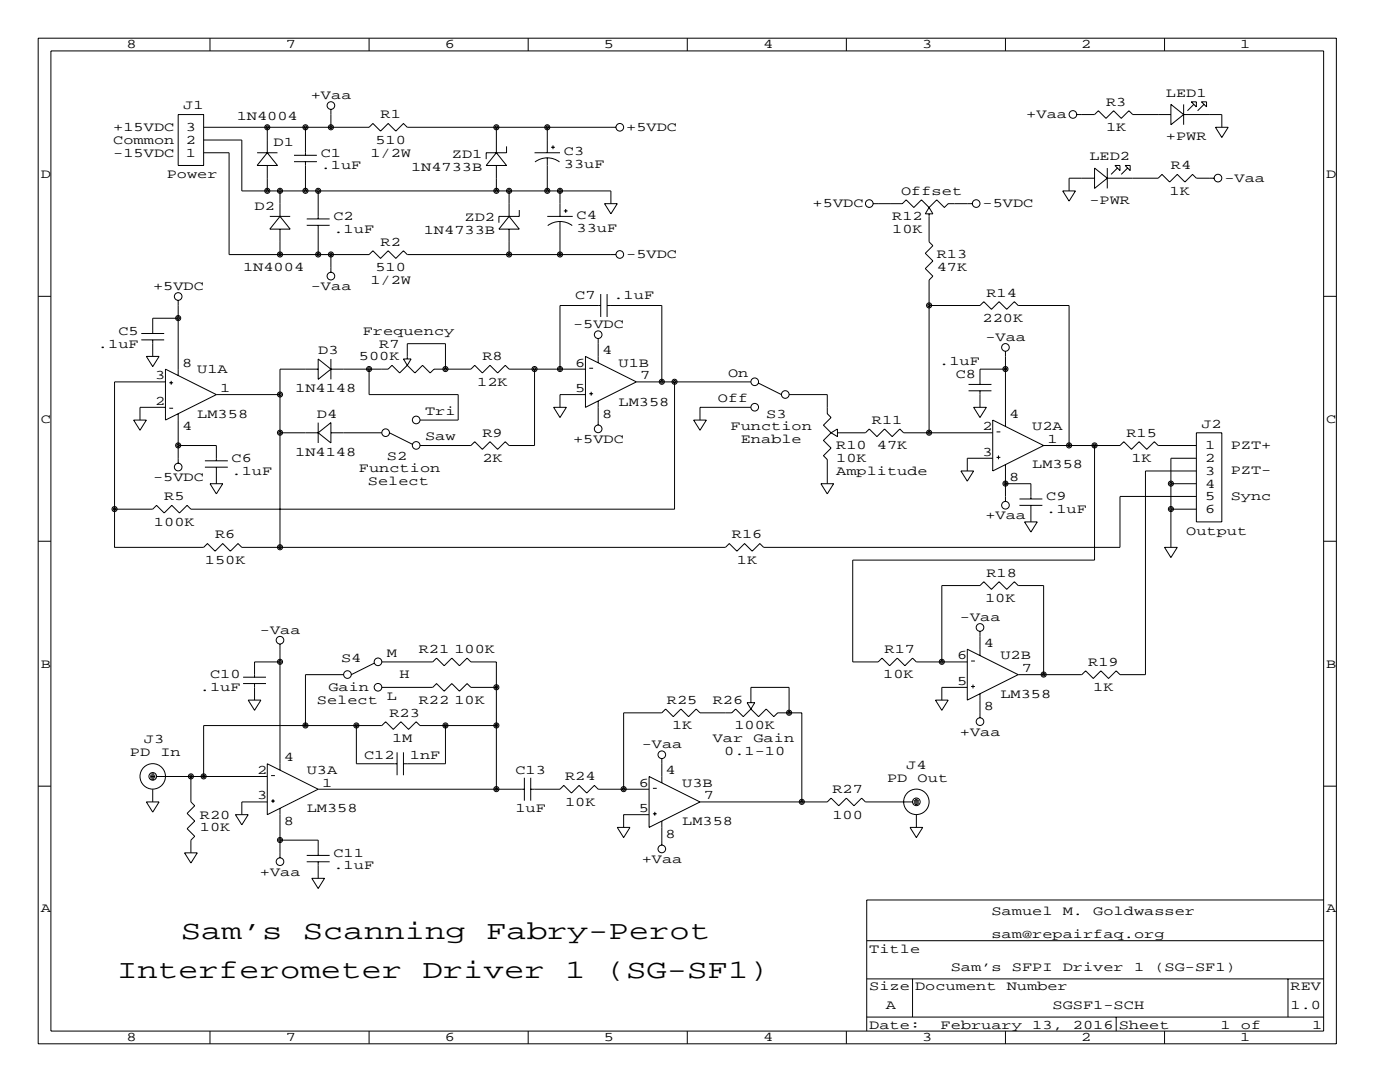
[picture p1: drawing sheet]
<svg xmlns="http://www.w3.org/2000/svg" width="279mm" height="216mm" viewBox="0 0 279 216" stroke-linecap="round" stroke-linejoin="round" font-family="sans-serif">
<g fill="none" stroke="#000" stroke-width=".2">
<path d="M7.6 7.6h259.1v200.7h-259.1zM10.2 10.2h254v195.5h-254zM41.9 7.6v2.6M73.7 7.6v2.6M105.4 7.6v2.6M137.2 7.6v2.6M168.9 7.6v2.6M200.7 7.6v2.6M232.4 7.6v2.6M35.6 22.9h5v10.1h-5zM40.6 25.4h33.1l.7-.8 1.5 1.6 1.6-1.6 1.5 1.6 1.5-1.6 .8 .8h41.6M40.6 27.9h7.7v10.2h73.6v2.5"/>
<path d="M40.6 30.5h5.1v20.3h28l.7-.8 1.5 1.6 1.6-1.6 1.5 1.6 1.5-1.6 .8 .8h41.6M51.3 30.5h4.1M53.3 30.5l2.1 2.5h-4.1zM53.3 25.4v5.1M53.3 33v5.1M55.9 38.1v5.1M58.7 32.3h4.5M58.7 31h4.5M61 25.4v5.6M61 32.3v5.8M63.5 38.1v5.6M66 21.8v3.6"/>
<path d="M99.1 30.5l2 2.5h-4.1zM99.1 25.4v5.1M99.1 33v5.1M101.1 29.2v1.3h-4.1v1.2M101.6 38.1v5.1M106.7 30.5h5.1M106.8 32.3a4.1 4.1 0 0 1 4.9 0M109.2 25.4v5.1M109.2 31.5v6.6M110 29.4h.7M110.4 29v.8M111.8 38.1v5.1"/>
<path d="M212.1 38.1h2.5l-1.2 2zM214.9 22.9h3.5l.8-.8 1.5 1.5 1.5-1.5 1.6 1.5 1.5-1.5 .8 .8h7.6M218.4 35.6h-5v2.5M218.4 33.5l2.6 2.1-2.6 2zM221 35.6h10.1l.8-.8 1.5 1.5 1.5-1.5 1.6 1.5 1.5-1.5 .8 .8h3.5M221 33.5v4.1M222.5 33h1v1zM223 33.5l-1.3 1.3M224.5 33h1.1v1zM225 33.5l-1.2 1.3M233.7 20.8l2.5 2.1-2.5 2zM236.2 22.9h7.6v2.5"/>
<path d="M236.2 20.8v4.1M237.7 20.3h1.1v1zM238.3 20.8l-1.3 1.3M239.8 20.3h1v1zM240.3 20.8l-1.3 1.3M242.6 25.4h2.5l-1.3 2zM7.6 59.1h2.6M35.6 59.9v15M53.8 43.2h4.1M55.9 43.2l2 2.5h-4.1zM55.9 45.7v5.1M61.2 45h4.6"/>
<path d="M61.2 43.7h4.6M63.5 45v5.8M66 50.8v3.6M101.6 45.7v5.1M101.6 43.2l2 2.5h-4zM103.6 41.9v1.3h-4v1.2M109.2 43.2h5.1M109.3 45a4.1 4.1 0 0 1 4.9 0M111.8 44.2v6.6M112.5 42.1h.8M112.9 41.7v.8M119.9 58.7v4.5"/>
<path d="M120.6 40.6h2.6l-1.3 2.1zM121.2 58.7v4.5M174.2 40.6h5.9l.7-.7 1.6 1.5 1.5-1.5 1.5 1.5M185.4 42.7v5.6l.8 .7-1.5 1.5 1.5 1.6-1.5 1.5 1.5 1.5-.8 .8v30.5M185.4 41.4l.8 1.3h-1.5zM194.1 40.6h-4.9l-.7 .8-1.6-1.5-1.5 1.5M264.2 59.1h2.5M28.2 67.8h4.6M28.2 66.5h4.6M29.2 71.1h2.5l-1.2 2.1zM30.5 67.8v3.3M33 76.2h-10.1v33h17.7l.8-.7 1.5 1.5 1.5-1.5 1.6 1.5 1.5-1.5 .8 .7h96.5l.7-.7 1.6 1.5 1.5-1.5 1.5 1.5 1.5-1.5 .8 .7h71.1v-10.1h15.3"/>
<path d="M33 73.7l10.2 5-10.2 5.1zM33.8 76.4h.7M34.2 76v.8M35.6 63.5h-5.1v3M43.2 78.7h12.7M63.5 73.7h-7.6v35.5M63.5 71.6l2.5 2.1-2.5 2zM66 71.6v4.1M73.7 73.7v5h17.7v5.1h-7.6M80.5 71.6h1.5l-.7 1.3zM81.3 72.9l-1.5 1.5-1.6-1.5-.7 .8h-11.5M81.3 72.9l1.5 1.5 1.5-1.5 1.6 1.5 .7-.7h7.4l.7-.8 1.6 1.5 1.5-1.5 1.5 1.5 1.5-1.5 .8 .8h15.2"/>
<path d="M81.3 71.6v-3h7.6v5.1M106.7 73.7v15.2h-5.1l-.8-.8-1.5 1.6-1.5-1.6-1.5 1.6-1.6-1.6-.7 .8h-10.2M116.8 78.7h-5v2.6M116.8 71.1l10.2 5.1-10.2 5.1zM117.6 78.6h.8M117.6 73.5h.8M118 78.2v.7M119.4 67.6v4.8M119.9 61h-8.1v12.7M121.2 61h10.9v15.2M127 76.2h22.9M134.6 76.2v25.4h-96.5l-.8-.8-1.5 1.6-1.5-1.6-1.5 1.6-1.6-1.6-.7 .8h-7.6"/>
<path d="M151.4 76.5l4.6 2.2M157.5 78.7h7.6v3.8l.8 .8-1.6 1.5 1.6 1.6M185.4 61h10.2l.7-.8 1.6 1.5 1.5-1.5 1.5 1.5 1.5-1.5 .8 .8h10.2v27.9M193.3 78h4.6M193.3 76.7h4.6M195.6 78v3.3M200.7 70.1v15M200.7 73.7h-5.1v3M26.7 83.8h2.5l-1.3 2.1zM33 81.3h-5.1v2.5M33.8 81.5h.7M35.6 82.5v10"/>
<path d="M35.6 88.9h7.6v3M40.9 93.2h4.6M40.9 91.9h4.6M41.9 96.5h2.5l-1.2 2.1zM43.2 93.2v3.3M55.9 86.4h7.6M63.5 86.4l2.5-2.1v4.1zM63.5 84.3v4.1M66 86.4h10.2M77.7 86.4l4.6 2.2M110.5 81.3h2.5l-1.2 2zM119.4 80v4.8"/>
<path d="M138.4 83.8h2.6l-1.3 2.1zM149.9 81.3h-10.2v2.5M163.8 96.5h2.6l-1.3 2.1zM165.9 86.4l-1.6 1.5 1.6 1.5-1.6 1.5 .8 .8v4.8M165.9 86.4l1.2-.8v1.5zM167.1 86.4h5.6l.8-.8 1.5 1.5 1.5-1.5 1.6 1.5 1.5-1.5 .7 .8h17.8M191.8 94h2.5l-1.3 2zM194.3 81.3h2.5l-1.2 2zM198.1 83.8l10.2 5.1-10.2 5.1zM198.1 91.4h-5.1v2.6M198.9 91.3h.7M198.9 86.2h.7"/>
<path d="M199.3 90.9v.7M200.7 92.7v7.4M200.7 96.5h5v3.1M203.5 99.6h4.5M208.3 88.9h15.2l.8-.8 1.5 1.6 1.5-1.6 1.6 1.6 1.5-1.6 .7 .8h7.7M218.4 88.9v22.9h-48.2v20.3h5.1l.7-.8 1.5 1.5 1.6-1.5 1.5 1.5 1.5-1.5 .8 .8h10.1M233.7 96.5h5.1M238.8 86.4h5v17.7h-5zM238.8 91.4h-5.1v17.8M238.8 94h-10.2v40.6h-5.1l-.7-.7-1.6 1.5-1.5-1.5-1.5 1.5-1.5-1.5-.8 .7h-12.7M7.6 108h2.6M203.5 100.8h4.5"/>
<path d="M204.5 104.1h2.5l-1.3 2.1zM205.7 100.8v3.3M232.4 109.2h2.5l-1.2 2.1zM233.7 101.6h5.1M264.2 108h2.5M48.5 136.4h4.6M48.5 135.1h4.6M49.5 139.7h2.6l-1.3 2zM50.8 136.4v3.3M55.9 128.5v25.2M55.9 132.1h-5.1v3M68.6 134.6h-7.6v10.2"/>
<path d="M74.7 132.3l-4.6 2.3M76.2 132.1h10.2l.7-.8 1.5 1.5 1.6-1.5 1.5 1.5 1.5-1.5 .8 .8h5.1v25.4M76.2 137.2h10.2l.7-.8 1.5 1.5 1.6-1.5 1.5 1.5 1.5-1.5 .8 .8h5.1M186.7 139.7h2.5l-1.2 2zM188 132.1v-15.3h7.6l.7-.7 1.6 1.5 1.5-1.5 1.5 1.5 1.5-1.5 .8 .7h5.1v17.8M193 129.5l10.2 5.1-10.2 5.1zM193 137.2h-5v2.5M193.8 137h.8M193.8 131.9h.8M194.2 136.6v.8M195.6 126v4.8M195.6 138.4v4.9"/>
<path d="M7.6 156.9h2.6M30 154.9h1M30 154.7h1M30 155.2h1M30.2 154.4h.5M30.2 155.4h.5M30.5 157.5v2.5M31.2 154.9h22.1M38.1 154.9v5.1l.8 .8-1.6 1.5 1.6 1.5-1.6 1.6 1.6 1.5-.8 .7v2.6M53.3 152.4l10.2 5.1-10.2 5.1zM54.1 159.8h.8M54.1 154.8h.8"/>
<path d="M54.5 159.5v.7M63.5 157.5h41.1M71.1 144.8v7.6h8.1M79.2 150.1v4.6M80.5 150.1v4.6M88.9 144.8v7.6h-8.4M99.1 144.8h-15.3l-.7-.8-1.6 1.5-1.5-1.5-1.5 1.5-1.5-1.5-.8 .8h-35.6v10.1M104.6 155.2v4.6M105.9 157.5h5.9l.7-.8 1.5 1.5 1.6-1.5 1.5 1.5 1.5-1.5 .8 .8h10.1M105.9 155.2v4.6M129.5 154.9l10.2 5.1-10.2 5.1zM130.3 157.3h.8"/>
<path d="M132.1 151.4v4.8M149.1 140.2h1.5l-.7 1.3zM149.9 141.5l-1.6 1.5-1.5-1.5-.8 .7h-6.3l-.8-.7-1.5 1.5-1.5-1.5-1.5 1.5-1.6-1.5-.7 .7h-7.6v15.3M149.9 141.5l1.5 1.5 1.5-1.5 1.5 1.5 .8-.8h4.8v17.8M149.9 140.2v-3h7.6v5M182.4 159.8h1M182.6 159.5h.5M264.2 156.9h2.5M29.2 160h2.5l-1.2 2.1zM36.8 170.2h2.6l-1.3 2zM47 162.6h2.5l-1.2 2zM53.3 160h-5v2.6"/>
<path d="M55.9 161.3v9.9M55.9 167.6h7.6v3.1M61.2 172h4.6M61.2 170.7h4.6M62.2 175.3h2.6l-1.3 2zM63.5 172v3.3M123.2 165.1h2.5l-1.2 2zM129.5 162.6h-5v2.5M130.3 162.4h.8M130.7 162v.8M132.1 163.8v4.9M139.7 160h25.4l.8-.7 1.5 1.5 1.5-1.5 1.5 1.5 1.6-1.5 .7 .7h9.4"/>
<path d="M181.6 165.1h2.5l-1.2 2zM182.4 160h1M182.4 160.3h1M182.6 160.5h.5M182.9 162.6v2.5M264.2 179.6h-91.2v26.1M173 195.3h91.2M173 187.7h91.2M182.1 195.3v7.6M257 195.3v7.6M41.9 205.7v2.6M73.7 205.7v2.6"/>
<path d="M105.4 205.7v2.6M137.2 205.7v2.6M168.9 205.7v2.6M173 202.9h91.2M200.7 205.7v2.6M222.8 202.9v2.8M232.4 205.7v2.6"/>
<circle cx="53.3" cy="25.4" r=".51"/>
<circle cx="53.3" cy="38.1" r=".51"/>
<circle cx="53.3" cy="25.4" r=".25"/>
<circle cx="53.3" cy="38.1" r=".25"/>
<circle cx="55.9" cy="38.1" r=".51"/>
<circle cx="55.9" cy="38.1" r=".25"/>
<circle cx="61" cy="25.4" r=".51"/>
<circle cx="61" cy="38.1" r=".51"/>
<circle cx="61" cy="25.4" r=".25"/>
<circle cx="61" cy="38.1" r=".25"/>
<circle cx="63.5" cy="38.1" r=".51"/>
<circle cx="63.5" cy="38.1" r=".25"/>
<circle cx="66" cy="25.4" r=".51"/>
<circle cx="66" cy="21.1" r=".76"/>
<circle cx="66" cy="25.4" r=".25"/>
<circle cx="99.1" cy="25.4" r=".51"/>
<circle cx="99.1" cy="38.1" r=".51"/>
<circle cx="99.1" cy="25.4" r=".25"/>
<circle cx="99.1" cy="38.1" r=".25"/>
<circle cx="101.6" cy="38.1" r=".51"/>
<circle cx="101.6" cy="38.1" r=".25"/>
<circle cx="109.2" cy="25.4" r=".51"/>
<circle cx="109.2" cy="38.1" r=".51"/>
<circle cx="109.2" cy="25.4" r=".25"/>
<circle cx="109.2" cy="38.1" r=".25"/>
<circle cx="111.8" cy="38.1" r=".51"/>
<circle cx="111.8" cy="38.1" r=".25"/>
<circle cx="123.7" cy="25.4" r=".76"/>
<circle cx="214.1" cy="22.8" r=".76"/>
<circle cx="243.1" cy="35.5" r=".76"/>
<circle cx="35.6" cy="59.2" r=".76"/>
<circle cx="55.9" cy="50.8" r=".51"/>
<circle cx="55.9" cy="50.8" r=".25"/>
<circle cx="63.5" cy="50.8" r=".51"/>
<circle cx="63.5" cy="50.8" r=".25"/>
<circle cx="66" cy="50.8" r=".51"/>
<circle cx="66" cy="55.1" r=".76"/>
<circle cx="66" cy="50.8" r=".25"/>
<circle cx="101.6" cy="50.8" r=".51"/>
<circle cx="101.6" cy="50.8" r=".25"/>
<circle cx="111.8" cy="50.8" r=".51"/>
<circle cx="111.8" cy="50.8" r=".25"/>
<circle cx="123.7" cy="50.8" r=".76"/>
<circle cx="173.5" cy="40.6" r=".76"/>
<circle cx="194.8" cy="40.6" r=".76"/>
<circle cx="35.6" cy="63.5" r=".51"/>
<circle cx="35.6" cy="63.5" r=".25"/>
<circle cx="55.9" cy="78.7" r=".51"/>
<circle cx="55.9" cy="78.7" r=".25"/>
<circle cx="73.7" cy="73.6" r=".51"/>
<circle cx="73.7" cy="73.6" r=".25"/>
<circle cx="88.9" cy="73.6" r=".51"/>
<circle cx="88.9" cy="73.6" r=".25"/>
<circle cx="106.7" cy="73.6" r=".51"/>
<circle cx="106.7" cy="73.6" r=".25"/>
<circle cx="111.8" cy="73.6" r=".51"/>
<circle cx="111.8" cy="73.6" r=".25"/>
<circle cx="119.4" cy="66.8" r=".76"/>
<circle cx="132.1" cy="76.2" r=".51"/>
<circle cx="132.1" cy="76.2" r=".25"/>
<circle cx="134.6" cy="76.2" r=".51"/>
<circle cx="134.6" cy="76.2" r=".25"/>
<circle cx="150.6" cy="76.2" r=".76"/>
<circle cx="156.7" cy="78.7" r=".76"/>
<circle cx="185.4" cy="60.9" r=".51"/>
<circle cx="185.4" cy="60.9" r=".25"/>
<circle cx="200.7" cy="73.6" r=".51"/>
<circle cx="200.7" cy="69.3" r=".76"/>
<circle cx="200.7" cy="73.6" r=".25"/>
<circle cx="35.6" cy="88.9" r=".51"/>
<circle cx="35.6" cy="93.2" r=".76"/>
<circle cx="35.6" cy="88.9" r=".25"/>
<circle cx="55.9" cy="86.3" r=".51"/>
<circle cx="55.9" cy="86.3" r=".25"/>
<circle cx="77" cy="86.3" r=".76"/>
<circle cx="83.1" cy="88.9" r=".76"/>
<circle cx="83.1" cy="83.8" r=".76"/>
<circle cx="119.4" cy="85.6" r=".76"/>
<circle cx="150.6" cy="81.3" r=".76"/>
<circle cx="185.4" cy="86.3" r=".51"/>
<circle cx="185.4" cy="86.3" r=".25"/>
<circle cx="200.7" cy="96.5" r=".51"/>
<circle cx="200.7" cy="96.5" r=".25"/>
<circle cx="213.4" cy="88.9" r=".51"/>
<circle cx="213.4" cy="88.9" r=".25"/>
<circle cx="218.4" cy="88.9" r=".51"/>
<circle cx="218.4" cy="88.9" r=".25"/>
<circle cx="233.7" cy="96.5" r=".51"/>
<circle cx="233.7" cy="96.5" r=".25"/>
<circle cx="22.9" cy="101.6" r=".51"/>
<circle cx="22.9" cy="101.6" r=".25"/>
<circle cx="55.9" cy="109.2" r=".51"/>
<circle cx="55.9" cy="109.2" r=".25"/>
<circle cx="200.7" cy="100.8" r=".76"/>
<circle cx="233.7" cy="101.6" r=".51"/>
<circle cx="233.7" cy="101.6" r=".25"/>
<circle cx="55.9" cy="132.1" r=".51"/>
<circle cx="55.9" cy="127.7" r=".76"/>
<circle cx="55.9" cy="132.1" r=".25"/>
<circle cx="69.3" cy="134.6" r=".76"/>
<circle cx="75.4" cy="132.1" r=".76"/>
<circle cx="75.4" cy="137.1" r=".76"/>
<circle cx="99.1" cy="137.1" r=".51"/>
<circle cx="99.1" cy="137.1" r=".25"/>
<circle cx="188" cy="132.1" r=".51"/>
<circle cx="188" cy="132.1" r=".25"/>
<circle cx="195.6" cy="125.2" r=".76"/>
<circle cx="208.3" cy="134.6" r=".51"/>
<circle cx="208.3" cy="134.6" r=".25"/>
<circle cx="30.5" cy="154.9" r=".76"/>
<circle cx="30.5" cy="154.9" r="2.54"/>
<circle cx="38.1" cy="154.9" r=".51"/>
<circle cx="38.1" cy="154.9" r=".25"/>
<circle cx="40.6" cy="154.9" r=".51"/>
<circle cx="40.6" cy="154.9" r=".25"/>
<circle cx="61" cy="144.8" r=".51"/>
<circle cx="61" cy="144.8" r=".25"/>
<circle cx="71.1" cy="144.8" r=".51"/>
<circle cx="71.1" cy="144.8" r=".25"/>
<circle cx="88.9" cy="144.8" r=".51"/>
<circle cx="88.9" cy="144.8" r=".25"/>
<circle cx="99.1" cy="157.5" r=".51"/>
<circle cx="99.1" cy="144.8" r=".51"/>
<circle cx="99.1" cy="144.8" r=".25"/>
<circle cx="99.1" cy="157.5" r=".25"/>
<circle cx="124.5" cy="157.5" r=".51"/>
<circle cx="124.5" cy="157.5" r=".25"/>
<circle cx="132.1" cy="150.6" r=".76"/>
<circle cx="157.5" cy="142.2" r=".51"/>
<circle cx="157.5" cy="142.2" r=".25"/>
<circle cx="160" cy="160" r=".51"/>
<circle cx="160" cy="160" r=".25"/>
<circle cx="182.9" cy="160" r=".76"/>
<circle cx="182.9" cy="160" r="2.54"/>
<circle cx="195.6" cy="144" r=".76"/>
<circle cx="55.9" cy="167.6" r=".51"/>
<circle cx="55.9" cy="171.9" r=".76"/>
<circle cx="55.9" cy="167.6" r=".25"/>
<circle cx="132.1" cy="169.4" r=".76"/>
</g>
<g font-size="5.3">
<text x="36.1" y="187.5">Sam’s</text>
<text x="60.5" y="187.5">Scanning</text>
<text x="97" y="187.5">Fabry-Perot</text>
<text x="23.4" y="195.1">Interferometer</text>
<text x="84.3" y="195.1">Driver</text>
<text x="112.8" y="195.1">1</text>
<text x="120.9" y="195.1">(SG-SF1)</text>
</g>
<g font-size="2.6">
<text x="25.3" y="9.7">8</text>
<text x="57" y="9.7">7</text>
<text x="88.8" y="9.7">6</text>
<text x="120.5" y="9.7">5</text>
<text x="152.3" y="9.7">4</text>
<text x="184" y="9.7">3</text>
<text x="215.8" y="9.7">2</text>
<text x="247.5" y="9.7">1</text>
<text x="36.6" y="21.8">J1</text>
<text x="47.2" y="23.9">1N4004</text>
<text x="62" y="19.8">+Vaa</text>
<text x="75.9" y="23.6">R1</text>
<text x="204.8" y="23.6">+Vaa</text>
<text x="220.7" y="21.1">R3</text>
<text x="232.7" y="19.3">LED1</text>
<text x="22.6" y="26.2">+15VDC</text>
<text x="22.6" y="28.7">Common</text>
<text x="37.1" y="28.7">2</text>
<text x="37.1" y="26.2">3</text>
<text x="54.6" y="29.2">D1</text>
<text x="74.9" y="28.7">510</text>
<text x="125" y="26.2">+5VDC</text>
<text x="220.7" y="26.2">1K</text>
<text x="232.7" y="27.9">+PWR</text>
<text x="8.1" y="35.5">D</text>
<text x="22.6" y="31.2">-15VDC</text>
<text x="33.3" y="35.6">Power</text>
<text x="37.1" y="31.2">1</text>
<text x="64" y="31.2">C1</text>
<text x="64" y="33.8">.1uF</text>
<text x="73.9" y="31.2">1/2W</text>
<text x="82" y="34">1N4733B</text>
<text x="90.2" y="31.5">ZD1</text>
<text x="112.5" y="31">C3</text>
<text x="112.5" y="33.5">33uF</text>
<text x="217.4" y="32">LED2</text>
<text x="233.7" y="33.8">R4</text>
<text x="264.7" y="35.5">D</text>
<text x="50.8" y="41.9">D2</text>
<text x="162.2" y="41.4">+5VDC</text>
<text x="179.8" y="38.9">Offset</text>
<text x="196.1" y="41.4">-5VDC</text>
<text x="217.4" y="40.6">-PWR</text>
<text x="233.4" y="38.9">1K</text>
<text x="244.3" y="36.3">-Vaa</text>
<text x="66.5" y="43.9">C2</text>
<text x="66.5" y="46.5">.1uF</text>
<text x="84.6" y="46.7">1N4733B</text>
<text x="92.7" y="44.2">ZD2</text>
<text x="115.1" y="43.7">C4</text>
<text x="115.1" y="46.2">33uF</text>
<text x="178.1" y="43.9">R12</text>
<text x="178.1" y="46.5">10K</text>
<text x="75.9" y="49">R2</text>
<text x="125" y="51.6">-5VDC</text>
<text x="186.9" y="51.6">R13</text>
<text x="30.6" y="57.9">+5VDC</text>
<text x="48.5" y="54.1">1N4004</text>
<text x="62" y="57.9">-Vaa</text>
<text x="73.9" y="56.6">1/2W</text>
<text x="74.9" y="54.1">510</text>
<text x="114.8" y="59.7">C7</text>
<text x="122.4" y="59.7">.1uF</text>
<text x="186.9" y="54.1">47K</text>
<text x="196.8" y="59.2">R14</text>
<text x="114.4" y="65.5">-5VDC</text>
<text x="196.1" y="64.3">220K</text>
<text x="19.6" y="69.3">.1uF</text>
<text x="23.6" y="66.8">C5</text>
<text x="63.5" y="70.6">D3</text>
<text x="71.6" y="71.9">500K</text>
<text x="72.4" y="66.8">Frequency</text>
<text x="75.7" y="69.3">R7</text>
<text x="96.3" y="71.9">R8</text>
<text x="120.1" y="70.6">4</text>
<text x="196.6" y="68.1">-Vaa</text>
<text x="31" y="75.7">3</text>
<text x="36.3" y="73.2">8</text>
<text x="39.4" y="74.4">U1A</text>
<text x="95.2" y="77">12K</text>
<text x="114.8" y="73.2">6</text>
<text x="123.4" y="73.2">U1B</text>
<text x="127.8" y="75.7">7</text>
<text x="145.3" y="75.2">On</text>
<text x="187.5" y="72.9">.1uF</text>
<text x="190.8" y="75.4">C8</text>
<text x="31" y="80.8">2</text>
<text x="39.4" y="83.3">LM358</text>
<text x="43.9" y="78.2">1</text>
<text x="58.9" y="78.2">1N4148</text>
<text x="63.2" y="83.3">D4</text>
<text x="84.8" y="82.8">Tri</text>
<text x="114.8" y="78.2">5</text>
<text x="120.1" y="83.3">8</text>
<text x="123.4" y="81">LM358</text>
<text x="143.3" y="80.3">Off</text>
<text x="152.9" y="83.3">S3</text>
<text x="201.4" y="83.3">4</text>
<text x="8.1" y="84.3">C</text>
<text x="36.3" y="85.9">4</text>
<text x="84.8" y="87.9">Saw</text>
<text x="96.3" y="87.1">R9</text>
<text x="114.4" y="88.4">+5VDC</text>
<text x="145.8" y="85.9">Function</text>
<text x="147.8" y="88.4">Enable</text>
<text x="166.9" y="89.7">R10</text>
<text x="174" y="84.6">R11</text>
<text x="175" y="89.7">47K</text>
<text x="196.1" y="85.9">2</text>
<text x="206" y="85.9">U2A</text>
<text x="209" y="88.4">1</text>
<text x="224.8" y="87.1">R15</text>
<text x="239.8" y="85.3">J2</text>
<text x="240.5" y="89.7">1</text>
<text x="245.6" y="89.7">PZT+</text>
<text x="264.7" y="84.3">C</text>
<text x="46.2" y="92.2">C6</text>
<text x="46.2" y="94.7">.1uF</text>
<text x="58.9" y="90.9">1N4148</text>
<text x="71.6" y="94.2">Function</text>
<text x="77.2" y="91.7">S2</text>
<text x="96.3" y="92.2">2K</text>
<text x="166.9" y="92.2">10K</text>
<text x="166.9" y="94.7">Amplitude</text>
<text x="196.1" y="90.9">3</text>
<text x="206" y="93.5">LM358</text>
<text x="225.8" y="92.2">1K</text>
<text x="240.5" y="92.2">2</text>
<text x="240.5" y="94.7">3</text>
<text x="245.6" y="94.5">PZT-</text>
<text x="30.6" y="96">-5VDC</text>
<text x="32.8" y="99.8">R5</text>
<text x="73.4" y="96.8">Select</text>
<text x="201.4" y="96">8</text>
<text x="208.8" y="99.8">C9</text>
<text x="240.5" y="97.3">4</text>
<text x="240.5" y="99.8">5</text>
<text x="245.6" y="99.8">Sync</text>
<text x="30.7" y="104.9">100K</text>
<text x="42.9" y="107.4">R6</text>
<text x="146" y="107.4">R16</text>
<text x="196.6" y="103.6">+Vaa</text>
<text x="208.8" y="102.4">.1uF</text>
<text x="236.7" y="106.7">Output</text>
<text x="240.5" y="102.4">6</text>
<text x="40.9" y="112.5">150K</text>
<text x="147.1" y="112.5">1K</text>
<text x="196.8" y="115.1">R18</text>
<text x="191.6" y="124">-Vaa</text>
<text x="196.6" y="120.1">10K</text>
<text x="51.9" y="126.5">-Vaa</text>
<text x="77.2" y="131.1">M</text>
<text x="83.6" y="130.3">R21 100K</text>
<text x="176.5" y="130.3">R17</text>
<text x="191" y="131.6">6</text>
<text x="196.3" y="129">4</text>
<text x="199.6" y="131.6">U2B</text>
<text x="8.1" y="133.2">B</text>
<text x="39.9" y="137.9">.1uF</text>
<text x="41.9" y="135.4">C10</text>
<text x="65.5" y="137.9">Gain</text>
<text x="68.1" y="132.1">S4</text>
<text x="79.8" y="135.4">H</text>
<text x="176.3" y="135.4">10K</text>
<text x="191" y="136.7">5</text>
<text x="204" y="134.1">7</text>
<text x="217.2" y="132.8">R19</text>
<text x="218.2" y="137.9">1K</text>
<text x="264.7" y="133.2">B</text>
<text x="63.2" y="140.5">Select</text>
<text x="77.2" y="139.7">L</text>
<text x="77.7" y="143">R23</text>
<text x="83.6" y="140.5">R22 10K</text>
<text x="133.1" y="140.5">R25</text>
<text x="142.2" y="140.5">R26</text>
<text x="196.3" y="141.7">8</text>
<text x="199.6" y="139.2">LM358</text>
<text x="28.7" y="148.3">J3</text>
<text x="78.2" y="148.1">1M</text>
<text x="128.1" y="149.4">-Vaa</text>
<text x="134.1" y="145.5">1K</text>
<text x="142.2" y="148.1">Var</text>
<text x="146.6" y="145.5">100K</text>
<text x="150.4" y="148.1">Gain</text>
<text x="191.6" y="146.8">+Vaa</text>
<text x="25.9" y="150.9">PD</text>
<text x="32" y="150.9">In</text>
<text x="51.3" y="154.4">2</text>
<text x="56.6" y="151.9">4</text>
<text x="61.2" y="154.4">U3A</text>
<text x="72.6" y="151.4">C12</text>
<text x="81.8" y="151.4">1nF</text>
<text x="102.9" y="154.4">C13</text>
<text x="112.8" y="155.7">R24</text>
<text x="132.8" y="154.4">4</text>
<text x="144.5" y="150.6">0.1-10</text>
<text x="177" y="156">PD</text>
<text x="180.8" y="153.4">J4</text>
<text x="183.1" y="156">Out</text>
<text x="51.3" y="159.5">3</text>
<text x="64.3" y="157">1</text>
<text x="112.8" y="160.8">10K</text>
<text x="127.5" y="157">6</text>
<text x="136.1" y="157">U3B</text>
<text x="140.5" y="159.5">7</text>
<text x="166.1" y="158.2">R27</text>
<text x="39.9" y="163.3">R20</text>
<text x="39.9" y="165.9">10K</text>
<text x="56.6" y="164.6">8</text>
<text x="61.2" y="162.1">LM358</text>
<text x="102.9" y="162.1">1uF</text>
<text x="127.5" y="162.1">5</text>
<text x="132.8" y="167.1">8</text>
<text x="136.1" y="164.6">LM358</text>
<text x="166.1" y="163.3">100</text>
<text x="66.5" y="170.9">C11</text>
<text x="66.5" y="173.5">.1uF</text>
<text x="128.1" y="172.2">+Vaa</text>
<text x="51.9" y="174.8">+Vaa</text>
<text x="8.1" y="182.1">A</text>
<text x="197.9" y="182.6">Samuel</text>
<text x="212.1" y="182.6">M.</text>
<text x="218.2" y="182.6">Goldwasser</text>
<text x="264.7" y="182.1">A</text>
<text x="173.5" y="190.2">Title</text>
<text x="197.9" y="187.2">sam@repairfaq.org</text>
<text x="173.5" y="197.6">Size Document</text>
<text x="189.7" y="193.8">Sam’s</text>
<text x="200.9" y="197.6">Number</text>
<text x="201.9" y="193.8">SFPI</text>
<text x="212.1" y="193.8">Driver</text>
<text x="226.3" y="193.8">1</text>
<text x="230.4" y="193.8">(SG-SF1)</text>
<text x="257.6" y="197.6">REV</text>
<text x="176.8" y="201.4">A</text>
<text x="210.1" y="201.4">SGSF1-SCH</text>
<text x="257.6" y="201.4">1.0</text>
<text x="25.3" y="207.8">8</text>
<text x="57" y="207.8">7</text>
<text x="88.8" y="207.8">6</text>
<text x="120.5" y="207.8">5</text>
<text x="152.3" y="207.8">4</text>
<text x="173.5" y="205.2">Date:</text>
<text x="184" y="207.8">3</text>
<text x="187.7" y="205.2">February</text>
<text x="206" y="205.2">13,</text>
<text x="214.1" y="205.2">2016 Sheet</text>
<text x="215.8" y="207.8">2</text>
<text x="243.6" y="205.2">1</text>
<text x="247.5" y="207.8">1</text>
<text x="247.7" y="205.2">of</text>
<text x="261.9" y="205.2">1</text>
</g>
</svg>
